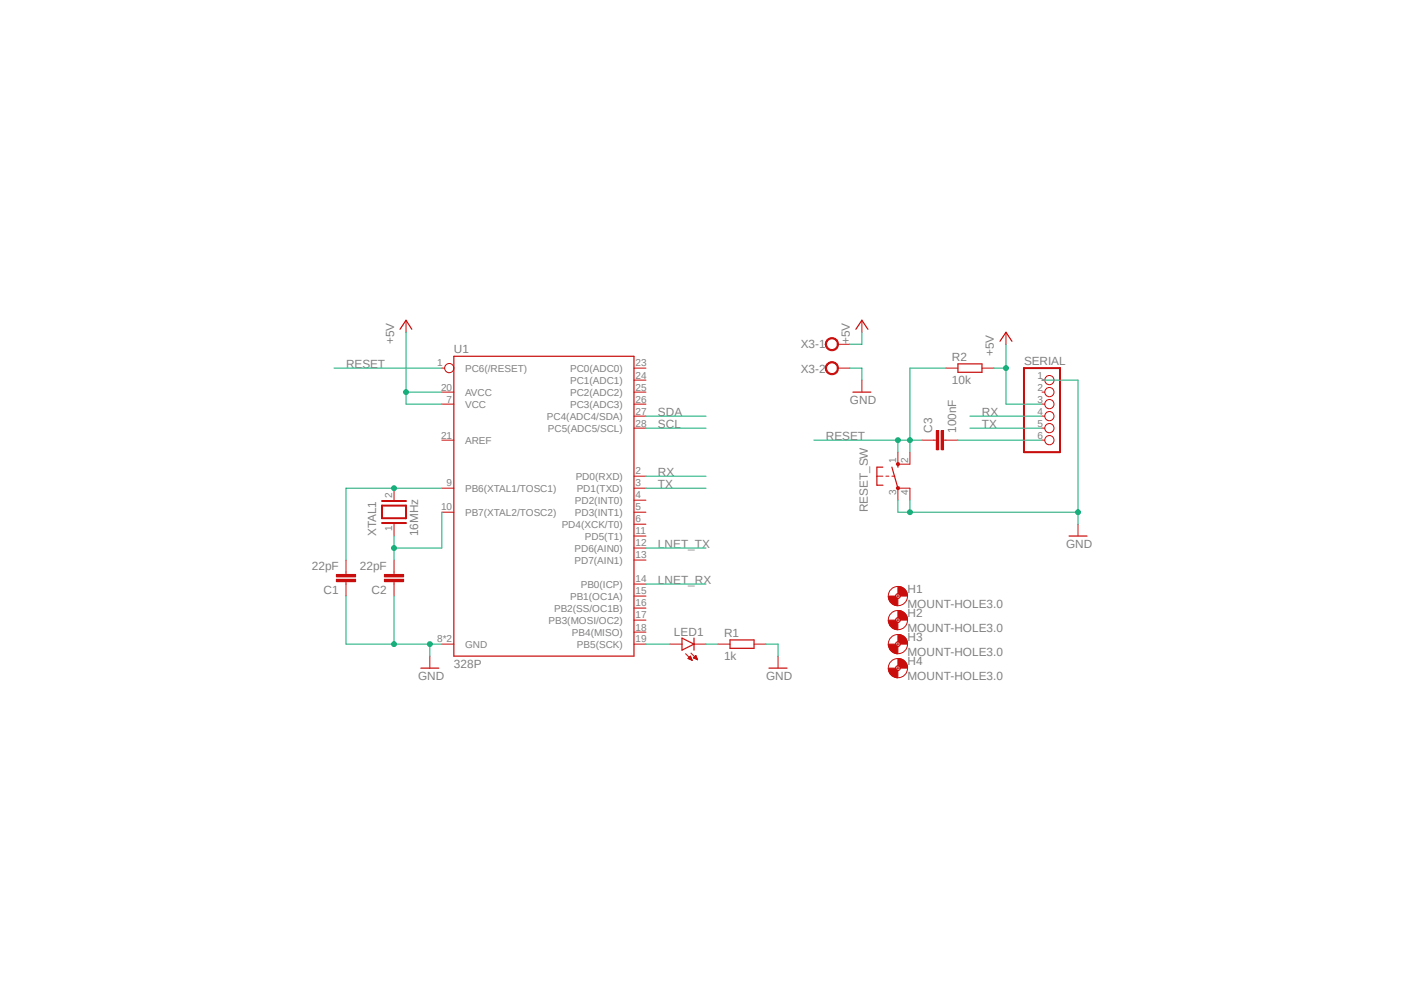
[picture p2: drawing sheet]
<svg xmlns="http://www.w3.org/2000/svg" width="297mm" height="210mm" viewBox="0 0 297 210" stroke-linecap="round" stroke-linejoin="round" font-family="sans-serif">
<path d="M65.2 65.4l166.6 79.1M231.8 65.4l-166.6 79.1" fill="none" stroke="#fff" stroke-width=".21"/>
<path d="M84.6 69.6l1.3-1.9 1.2 1.9M96 75.4h38.1v63.4h-38.1zM89 141.3h3.8" fill="none" stroke="#c90d0c" stroke-width=".25"/>
<g fill="none" stroke="#c90d0c" stroke-width=".21">
<path d="M85.9 67.7v2.6M93.5 77.9h.6M134.1 77.9h2.6M93.5 85.5h2.5M93.5 93.1h2.5M93.5 82.9h2.5M134.1 85.5h2.6M134.1 82.9h2.6M134.1 90.6h2.6M134.1 88h2.6M134.1 80.4h2.6M83.4 103.3v2.5"/>
<path d="M83.4 110.9v2.5M93.5 108.3h2.5M93.5 103.3h2.5M134.1 108.3h2.6M134.1 103.3h2.6M134.1 118.4h2.6M134.1 115.9h2.6M134.1 113.4h2.6M134.1 110.9h2.6M134.1 105.8h2.6M134.1 100.7h2.6M83.4 121v.5"/>
<path d="M83.4 123v.5M90.9 138.8v2.5M93.5 136.2h2.5M134.1 136.2h2.6M134.1 133.7h2.6M134.1 131.1h2.6M134.1 128.6h2.6M134.1 126.1h2.6M134.1 123.5h2.6"/>
<circle cx="95" cy="77.9" r=".98"/>
</g>
<path d="M80.8 106.9h5.1v2.7h-5.1zM80.8 106h5.1M80.8 110.6h5.1" fill="none" stroke="#c90d0c" stroke-width=".42"/>
<path d="M81.3 121.5h4.1v.5h-4.1z" fill-rule="evenodd" fill="#c90d0c"/>
<path d="M81.3 121.5h4.1v.5h-4.1z" fill="none" stroke="#c90d0c" stroke-width=".21"/>
<path d="M81.3 122.5h4.1v.5h-4.1z" fill-rule="evenodd" fill="#c90d0c"/>
<path d="M83.4 118.4v2.6M73.2 121v.5M73.2 123v.5M81.3 122.5h4.1v.5h-4.1zM83.4 123.5v2.6" fill="none" stroke="#c90d0c" stroke-width=".21"/>
<path d="M71.2 121.5h4v.5h-4z" fill-rule="evenodd" fill="#c90d0c"/>
<path d="M71.2 121.5h4v.5h-4z" fill="none" stroke="#c90d0c" stroke-width=".21"/>
<path d="M71.2 122.5h4v.5h-4z" fill-rule="evenodd" fill="#c90d0c"/>
<path d="M200.1 77.9h2.5M207.7 77.9h2.6M212.8 70.3v2.5M189.9 98.2h2.6M73.2 118.4v2.6M185.5 100.7h1.3M187.4 100.7h.6M188.7 100.7h.6M189.9 103.3h2.6M71.2 122.5h4v.5h-4zM73.2 123.5v2.6" fill="none" stroke="#c90d0c" stroke-width=".21"/>
<path d="M202.6 77h5.1v1.7h-5.1zM211.5 72.2l1.3-1.9 1.3 1.9M186.8 98.8h-1.3v3.8h1.3M188.7 98.8l1.2 4.5M189.9 98.2v.6" fill="none" stroke="#c90d0c" stroke-width=".25"/>
<path d="M189.7 103h.5v.5l-.3 .1-.2-.1-.1-.2z" fill-rule="evenodd" fill="#c90d0c"/>
<path d="M189.7 103h.5v.5l-.3 .1-.2-.1-.1-.2z" fill="none" stroke="#c90d0c" stroke-width=".21"/>
<path d="M189.7 97.9h.5v.5l-.3 .1-.2-.1-.1-.2z" fill-rule="evenodd" fill="#c90d0c"/>
<g fill="none" stroke="#c90d0c" stroke-width=".21">
<path d="M189.7 97.9h.5v.5l-.3 .1-.2-.1-.1-.2zM189.9 95.6v2.6M192.5 95.6v2.6M197.6 93.1h.5M199.6 93.1h.5M220.4 80.4h.6M220.4 82.9h.6M220.4 85.5h.6M220.4 88h.6M220.4 90.6h.6M220.4 93.1h.6M189.9 103.3v2.5"/>
<path d="M192.5 103.3v2.5M228 110.9v2.5"/>
<circle cx="222" cy="90.6" r=".98"/>
<circle cx="222" cy="93.1" r=".98"/>
<circle cx="222" cy="85.5" r=".98"/>
<circle cx="222" cy="80.4" r=".98"/>
<circle cx="222" cy="82.9" r=".98"/>
<circle cx="222" cy="88" r=".98"/>
</g>
<path d="M216.6 77.9h7.6v17.7h-7.6z" fill="none" stroke="#c90d0c" stroke-width=".42"/>
<path d="M226.1 113.4h3.9" fill="none" stroke="#c90d0c" stroke-width=".25"/>
<path d="M199.1 91.1h.5v4h-.5z" fill-rule="evenodd" fill="#c90d0c"/>
<path d="M199.1 91.1h.5v4h-.5z" fill="none" stroke="#c90d0c" stroke-width=".21"/>
<path d="M198.1 91.1h.5v4h-.5z" fill-rule="evenodd" fill="#c90d0c"/>
<g fill="none" stroke="#c90d0c" stroke-width=".21">
<path d="M195 93.1h2.6M198.1 91.1h.5v4h-.5zM200.1 93.1h2.5M141.7 136.2h2.6M145 138.3l1.4 1.4M145.6 139.2h.7M145.7 139.3h.6M145.7 139.1h.5M145.8 139.1h.4M145.8 139h.3M145.9 139.4h.4M145.9 138.9h.2"/>
<path d="M146 138.8h.1M146 138.8l.4 .9-.9-.4zM146.1 139.5h.2M146.2 138.1l1.4 1.4M146.3 139.6h.1M146.7 139.1h.7M146.7 139.1l.9 .4M146.7 139.1l.5-.5 .4 .9M146.8 139.1h.6M146.8 136.2h2.6M146.9 139h.4M146.9 139.2h.5"/>
<path d="M146.9 138.9h.4M147 138.8h.2M147.1 139.3h.4M147.1 138.7h.1M147.3 139.4h.2M147.5 139.5h.1M151.9 136.2h2.5M159.5 136.2h2.6M164.6 138.8v2.5"/>
</g>
<path d="M144.3 135l2.5 1.2-2.5 1.3zM146.8 135v2.5M154.4 135.3h5.1v1.8h-5.1zM162.7 141.3h3.8" fill="none" stroke="#c90d0c" stroke-width=".25"/>
<path d="M189.9 124a1.99 1.99 0 0 1 2.1 2.1h-1.5l-.2-.4-.4-.1z" fill-rule="evenodd" fill="#c90d0c"/>
<path d="M189.9 124a1.99 1.99 0 0 1 2.1 2.1h-1.5l-.2-.4-.4-.1z" fill="none" stroke="#c90d0c" stroke-width=".21"/>
<path d="M187.9 126.1h1.5l.2 .3 .3 .2v1.5a2.05 2.05 0 0 1-2-2z" fill-rule="evenodd" fill="#c90d0c"/>
<g fill="none" stroke="#c90d0c" stroke-width=".21">
<path d="M187.9 126.1h1.5l.2 .3 .3 .2v1.5a2.05 2.05 0 0 1-2-2zM189.4 126.1h1.1M189.9 125.6v1"/>
<circle cx="189.9" cy="126.1" r="2.04"/>
<circle cx="189.9" cy="126.1" r=".51"/>
</g>
<path d="M189.9 129.1a1.99 1.99 0 0 1 2.1 2h-1.5l-.2-.3-.4-.2z" fill-rule="evenodd" fill="#c90d0c"/>
<path d="M189.9 129.1a1.99 1.99 0 0 1 2.1 2h-1.5l-.2-.3-.4-.2z" fill="none" stroke="#c90d0c" stroke-width=".21"/>
<path d="M187.9 131.1h1.5l.1 .3 .4 .3v1.5a2.05 2.05 0 0 1-2-2.1z" fill-rule="evenodd" fill="#c90d0c"/>
<g fill="none" stroke="#c90d0c" stroke-width=".21">
<path d="M187.9 131.1h1.5l.1 .3 .4 .3v1.5a2.05 2.05 0 0 1-2-2.1zM189.4 131.1h1.1M189.9 130.6v1.1"/>
<circle cx="189.9" cy="131.1" r="2.04"/>
<circle cx="189.9" cy="131.1" r=".51"/>
</g>
<path d="M189.9 134.2a1.92 1.92 0 0 1 2.1 2h-1.5a.45 .45 0 0 0-.6-.5z" fill-rule="evenodd" fill="#c90d0c"/>
<path d="M189.9 134.2a1.92 1.92 0 0 1 2.1 2h-1.5a.45 .45 0 0 0-.6-.5z" fill="none" stroke="#c90d0c" stroke-width=".21"/>
<path d="M187.9 136.2h1.5l.2 .4 .3 .1v1.6a2.05 2.05 0 0 1-2-2.1z" fill-rule="evenodd" fill="#c90d0c"/>
<g fill="none" stroke="#c90d0c" stroke-width=".21">
<path d="M187.9 136.2h1.5l.2 .4 .3 .1v1.6a2.05 2.05 0 0 1-2-2.1zM189.4 136.2h1.1M189.9 135.7v1"/>
<circle cx="189.9" cy="136.2" r="2.04"/>
<circle cx="189.9" cy="136.2" r=".51"/>
</g>
<path d="M189.9 139.3a1.92 1.92 0 0 1 2.1 2h-1.5a.45 .45 0 0 0-.6-.5z" fill-rule="evenodd" fill="#c90d0c"/>
<path d="M189.9 139.3a1.92 1.92 0 0 1 2.1 2h-1.5a.45 .45 0 0 0-.6-.5z" fill="none" stroke="#c90d0c" stroke-width=".21"/>
<path d="M187.9 141.3h1.5l.2 .3 .3 .2v1.5a2.05 2.05 0 0 1-2-2z" fill-rule="evenodd" fill="#c90d0c"/>
<g fill="none" stroke="#c90d0c" stroke-width=".21">
<path d="M187.9 141.3h1.5l.2 .3 .3 .2v1.5a2.05 2.05 0 0 1-2-2zM189.4 141.3h1.1M189.9 140.8v1"/>
<circle cx="189.9" cy="141.3" r="2.04"/>
<circle cx="189.9" cy="141.3" r=".51"/>
</g>
<path d="M174.9 71.9a1.4 1.4 0 0 1 2.3 .1 1.4 1.4 0 0 1-.8 2.1 1.4 1.4 0 0 1-1.8-1.3h.2a1.15 1.15 0 0 1 1.6-1.1 1.15 1.15 0 0 1 .4 1.9 1.15 1.15 0 0 1-1.9-.4l-.1-.4h-.2z" fill-rule="evenodd" fill="#c90d0c"/>
<path d="M174.9 71.9a1.4 1.4 0 0 1 2.3 .1 1.4 1.4 0 0 1-.8 2.1 1.4 1.4 0 0 1-1.8-1.3h.2a1.15 1.15 0 0 1 1.6-1.1 1.15 1.15 0 0 1 .4 1.9 1.15 1.15 0 0 1-1.9-.4l-.1-.4h-.2zM177.2 72.8h2.6" fill="none" stroke="#c90d0c" stroke-width=".21"/>
<path d="M174.9 77a1.4 1.4 0 0 1 2.3 .1 1.4 1.4 0 0 1-.8 2.1 1.4 1.4 0 0 1-1.8-1.3h.2a1.15 1.15 0 0 1 1.6-1.1 1.15 1.15 0 0 1 .4 1.9 1.15 1.15 0 0 1-1.9-.4l-.1-.4h-.2z" fill-rule="evenodd" fill="#c90d0c"/>
<path d="M174.9 77a1.4 1.4 0 0 1 2.3 .1 1.4 1.4 0 0 1-.8 2.1 1.4 1.4 0 0 1-1.8-1.3h.2a1.15 1.15 0 0 1 1.6-1.1 1.15 1.15 0 0 1 .4 1.9 1.15 1.15 0 0 1-1.9-.4l-.1-.4h-.2zM177.2 77.9h2.6M182.3 67.7v2.6M182.3 80.4v2.5" fill="none" stroke="#c90d0c" stroke-width=".21"/>
<path d="M181.1 69.6l1.2-1.9 1.3 1.9M180.4 82.9h3.8" fill="none" stroke="#c90d0c" stroke-width=".25"/>
<path d="M83.4 126.1v10.1h10.1M90.9 136.2v2.6" fill="none" stroke="#0dab76" stroke-width=".21"/>
<circle cx="90.9" cy="136.2" r=".51" fill="#0dab76"/>
<g fill="none" stroke="#0dab76" stroke-width=".21">
<path d="M73.2 126.1v10.1h10.2"/>
<circle cx="90.9" cy="136.2" r=".51"/>
</g>
<circle cx="83.3" cy="136.2" r=".51" fill="#0dab76"/>
<g fill="none" stroke="#0dab76" stroke-width=".21">
<path d="M220.4 80.4h7.6v30.5M189.9 105.8v2.5h2.6"/>
<circle cx="83.3" cy="136.2" r=".51"/>
</g>
<circle cx="228" cy="108.3" r=".51" fill="#0dab76"/>
<g fill="none" stroke="#0dab76" stroke-width=".21">
<path d="M192.5 105.8v2.5h35.5"/>
<circle cx="228" cy="108.3" r=".51"/>
</g>
<circle cx="192.5" cy="108.3" r=".51" fill="#0dab76"/>
<g fill="none" stroke="#0dab76" stroke-width=".21">
<path d="M85.9 70.3v15.2h7.6M179.8 77.9h2.5v2.5M85.9 82.9h7.6M162.1 136.2h2.5v2.6"/>
<circle cx="192.5" cy="108.3" r=".51"/>
</g>
<circle cx="85.9" cy="82.9" r=".51" fill="#0dab76"/>
<g fill="none" stroke="#0dab76" stroke-width=".21">
<path d="M210.3 77.9h2.5M212.8 72.8v12.7h7.6"/>
<circle cx="85.9" cy="82.9" r=".51"/>
</g>
<circle cx="212.8" cy="77.9" r=".51" fill="#0dab76"/>
<g fill="none" stroke="#0dab76" stroke-width=".21">
<path d="M182.3 70.3v2.5h-2.5M73.2 103.3h20.3"/>
<circle cx="212.8" cy="77.9" r=".51"/>
</g>
<circle cx="83.3" cy="103.3" r=".51" fill="#0dab76"/>
<g fill="none" stroke="#0dab76" stroke-width=".21">
<path d="M73.2 103.3v15.1M83.4 113.4v5M93.5 108.3v7.6h-10.1"/>
<circle cx="83.3" cy="103.3" r=".51"/>
</g>
<circle cx="83.3" cy="115.9" r=".51" fill="#0dab76"/>
<g fill="none" stroke="#0dab76" stroke-width=".21">
<path d="M70.7 77.9h22.8M172.2 93.1h22.8M192.5 93.1v2.5"/>
<circle cx="83.3" cy="115.9" r=".51"/>
</g>
<circle cx="192.5" cy="93.1" r=".51" fill="#0dab76"/>
<g fill="none" stroke="#0dab76" stroke-width=".21">
<path d="M189.9 93.1v2.5"/>
<circle cx="192.5" cy="93.1" r=".51"/>
</g>
<circle cx="189.9" cy="93.1" r=".51" fill="#0dab76"/>
<g fill="none" stroke="#0dab76" stroke-width=".21">
<path d="M200.1 77.9h-7.6v15.2M136.7 90.6h12.7M136.7 88h12.7M202.6 93.1h17.8M205.2 90.6h15.2M205.2 88h15.2M136.7 115.9h12.7M136.7 100.7h12.7M136.7 103.3h12.7M136.7 123.5h12.7M136.7 136.2h5M149.4 136.2h2.5"/>
<circle cx="189.9" cy="93.1" r=".51"/>
</g>
<g font-size="2.5" fill="#808080">
<text x="73.2" y="77.9">RESET</text>
<text x="83.4" y="72.8" transform="rotate(-90 83.4 72.8)">+5V</text>
<text x="96" y="74.6">U1</text>
<text x="169.4" y="73.7">X3-1</text>
<text x="179.8" y="72.8" transform="rotate(-90 179.8 72.8)">+5V</text>
<text x="201.4" y="76.4">R2</text>
<text x="210.3" y="75.4" transform="rotate(-90 210.3 75.4)">+5V</text>
<text x="216.6" y="77.3">SERIAL</text>
<text x="169.4" y="78.8">X3-2</text>
<text x="201.4" y="81.2">10k</text>
<text x="139.2" y="88">SDA</text>
<text x="179.8" y="85.5">GND</text>
<text x="207.7" y="88">RX</text>
<text x="139.2" y="90.6">SCL</text>
<text x="174.7" y="93.1">RESET</text>
<text x="197.2" y="91.6" transform="rotate(-90 197.2 91.6)">C3</text>
<text x="202.3" y="91.6" transform="rotate(-90 202.3 91.6)">100nF</text>
<text x="207.7" y="90.6">TX</text>
<text x="139.2" y="100.7">RX</text>
<text x="139.2" y="103.3">TX</text>
<text x="79.5" y="113.4" transform="rotate(-90 79.5 113.4)">XTAL1</text>
<text x="88.4" y="113.4" transform="rotate(-90 88.4 113.4)">16MHz</text>
<text x="183.6" y="108.3" transform="rotate(-90 183.6 108.3)">RESET_SW</text>
<text x="139.2" y="115.9">LNET_TX</text>
<text x="225.5" y="115.9">GND</text>
<text x="66" y="120.6">22pF</text>
<text x="68.5" y="125.7">C1</text>
<text x="76.1" y="120.6">22pF</text>
<text x="78.6" y="125.7">C2</text>
<text x="139.2" y="123.5">LNET_RX</text>
<text x="192" y="125.5">H1</text>
<text x="192" y="128.5">MOUNT-HOLE3.0</text>
<text x="192" y="130.6">H2</text>
<text x="142.6" y="134.5">LED1</text>
<text x="153.2" y="134.7">R1</text>
<text x="192" y="133.6">MOUNT-HOLE3.0</text>
<text x="192" y="135.6">H3</text>
<text x="88.4" y="143.9">GND</text>
<text x="96" y="141.3">328P</text>
<text x="153.2" y="139.5">1k</text>
<text x="162.1" y="143.9">GND</text>
<text x="192" y="138.7">MOUNT-HOLE3.0</text>
<text x="192" y="143.8">MOUNT-HOLE3.0</text>
<text x="192" y="140.7">H4</text>
</g>
<g font-size="2.1" fill="#808080">
<text x="92.5" y="77.5">1</text>
<text x="134.5" y="77.5">23</text>
<text x="93.3" y="82.6">20</text>
<text x="98.4" y="83.7">AVCC</text>
<text x="98.4" y="78.6">PC6(/RESET)</text>
<text x="120.6" y="83.7">PC2(ADC2)</text>
<text x="120.6" y="81.2">PC1(ADC1)</text>
<text x="120.6" y="78.7">PC0(ADC0)</text>
<text x="134.5" y="82.6">25</text>
<text x="134.5" y="80.1">24</text>
<text x="219.5" y="80.1">1</text>
<text x="219.5" y="82.6">2</text>
<text x="94.5" y="85.1">7</text>
<text x="98.4" y="86.2">VCC</text>
<text x="115.7" y="88.8">PC4(ADC4/SDA)</text>
<text x="120.6" y="86.2">PC3(ADC3)</text>
<text x="134.5" y="87.7">27</text>
<text x="134.5" y="85.1">26</text>
<text x="219.5" y="85.1">3</text>
<text x="219.5" y="87.7">4</text>
<text x="93.3" y="92.8">21</text>
<text x="98.4" y="93.9">AREF</text>
<text x="115.9" y="91.3">PC5(ADC5/SCL)</text>
<text x="134.5" y="90.2">28</text>
<text x="219.5" y="90.2">5</text>
<text x="219.5" y="92.8">6</text>
<text x="121.8" y="101.5">PD0(RXD)</text>
<text x="134.5" y="100.3">2</text>
<text x="189.6" y="97.8" transform="rotate(-90 189.6 97.8)">1</text>
<text x="192.1" y="97.8" transform="rotate(-90 192.1 97.8)">2</text>
<text x="83" y="105.4" transform="rotate(-90 83 105.4)">2</text>
<text x="93.3" y="107.9">10</text>
<text x="94.5" y="102.9">9</text>
<text x="98.4" y="104">PB6(XTAL1/TOSC1)</text>
<text x="121.6" y="106.6">PD2(INT0)</text>
<text x="122" y="104">PD1(TXD)</text>
<text x="134.5" y="107.9">5</text>
<text x="134.5" y="105.4">4</text>
<text x="134.5" y="102.9">3</text>
<text x="189.6" y="104.8" transform="rotate(-90 189.6 104.8)">3</text>
<text x="192.1" y="104.8" transform="rotate(-90 192.1 104.8)">4</text>
<text x="83" y="112.4" transform="rotate(-90 83 112.4)">1</text>
<text x="98.4" y="109.1">PB7(XTAL2/TOSC2)</text>
<text x="118.8" y="111.6">PD4(XCK/T0)</text>
<text x="121.6" y="109.1">PD3(INT1)</text>
<text x="134.5" y="113">11</text>
<text x="134.5" y="110.5">6</text>
<text x="121.5" y="119.2">PD7(AIN1)</text>
<text x="121.5" y="116.7">PD6(AIN0)</text>
<text x="123.7" y="114.2">PD5(T1)</text>
<text x="134.5" y="118.1">13</text>
<text x="134.5" y="115.6">12</text>
<text x="122.9" y="124.3">PB0(ICP)</text>
<text x="134.5" y="125.7">15</text>
<text x="134.5" y="123.2">14</text>
<text x="116" y="131.9">PB3(MOSI/OC2)</text>
<text x="117.2" y="129.4">PB2(SS/OC1B)</text>
<text x="120.6" y="126.8">PB1(OC1A)</text>
<text x="134.5" y="130.8">17</text>
<text x="134.5" y="128.3">16</text>
<text x="92.5" y="135.8">8*2</text>
<text x="98.4" y="137">GND</text>
<text x="121" y="134.5">PB4(MISO)</text>
<text x="122" y="137">PB5(SCK)</text>
<text x="134.5" y="135.8">19</text>
<text x="134.5" y="133.3">18</text>
</g>
</svg>
